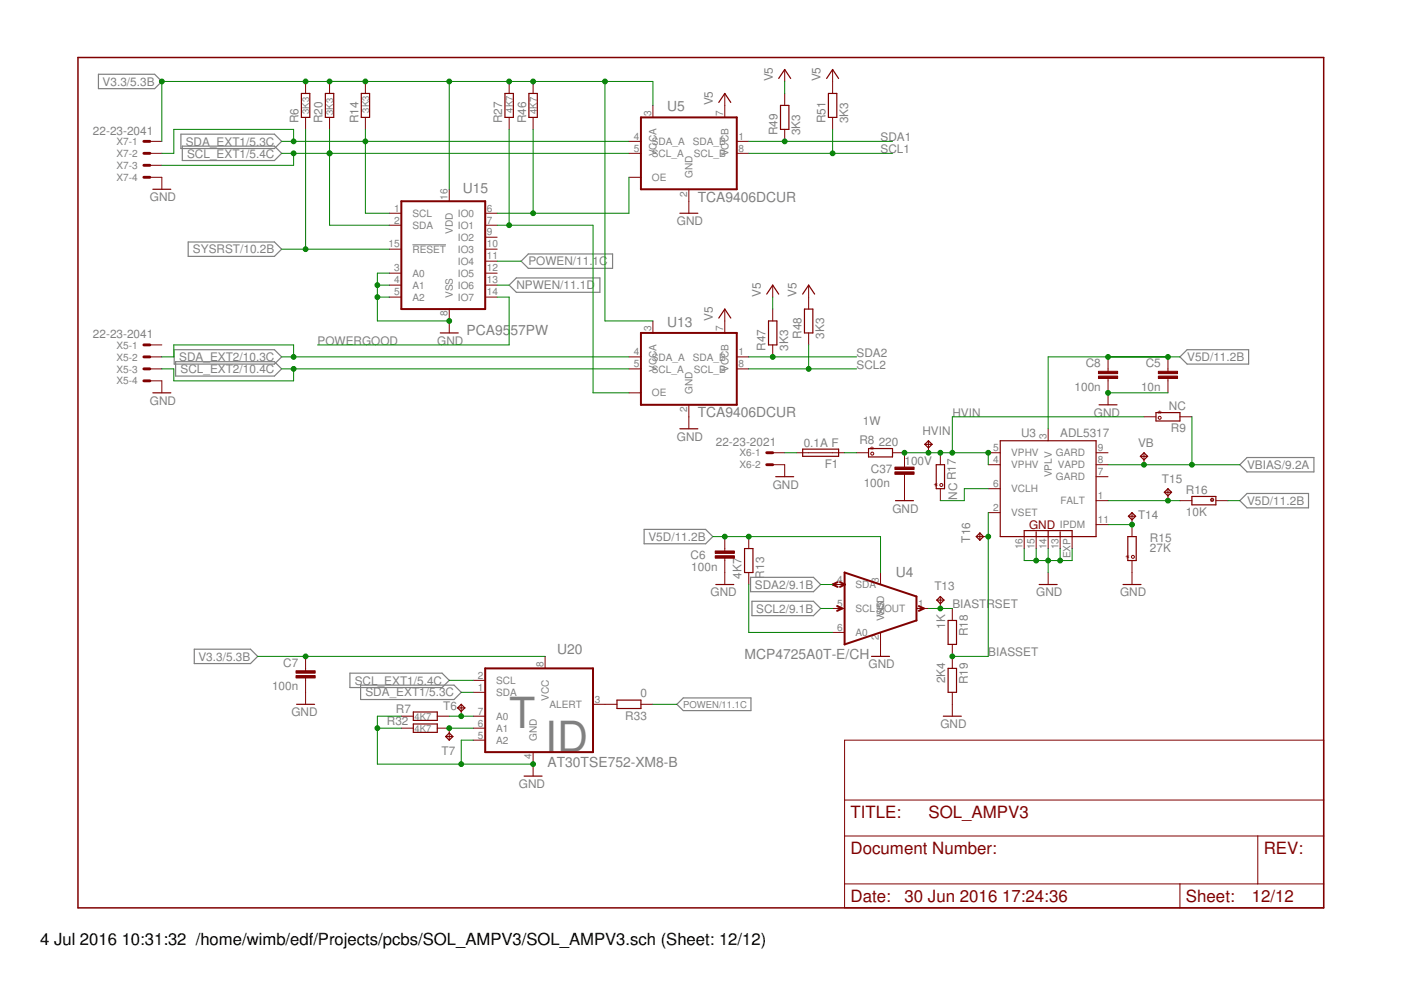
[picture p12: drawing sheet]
<svg xmlns="http://www.w3.org/2000/svg" width="297mm" height="210mm" viewBox="0 0 297 210" stroke-linecap="round" stroke-linejoin="round" font-family="sans-serif">
<path d="M87.4 51.9h7.2" fill="none" stroke="#808080" stroke-width=".21"/>
<g fill="none" stroke="#808080" stroke-width=".25">
<path d="M20.9 15.7h11.9l1.5 1.6-1.5 1.5h-11.9zM38.4 28.4h19.8l1.5 1.6-1.5 1.5h-19.8zM38.7 31h19.5l1.5 1.5-1.5 1.5h-19.5zM39.9 51.3h18.3l1.5 1.5-1.5 1.6h-18.3zM109.5 58.9h17.7v3.1h-17.7l-1.6-1.5zM112 53.8h17.9v3.1h-17.9l-1.5-1.5zM36.9 74.1h21.3l1.5 1.6-1.5 1.5h-21.3zM37.2 76.7h21l1.5 1.5-1.5 1.5h-21zM251.7 74.1h13v3.1h-13l-1.5-1.5zM262.9 98.5l1.5-1.5h14.2v3.1h-14.2zM136.6 112.2h13l1.5 1.6-1.5 1.5h-13zM262.9 106.2l1.5-1.6h13v3.1h-13z"/>
<path d="M41.2 137.6h11.9l1.5 1.6-1.5 1.5h-11.9zM159.1 122.4h13.4l1.5 1.5-1.5 1.6h-13.4zM159.4 127.5h13.1l1.5 1.5-1.5 1.5h-13.1zM74.2 142.7h19.5l1.5 1.6-1.5 1.5h-19.5zM76.5 145.3h19.8l1.5 1.5-1.5 1.5h-19.8zM143.5 149.3l1.4-1.3h14.3v2.7h-14.3z"/>
</g>
<g fill="none" stroke="#800000" stroke-width=".25">
<path d="M63.9 19.8h1.8v5.1h-1.8zM69 19.8h1.8v5.1h-1.8zM76.6 19.8h1.8v5.1h-1.8zM107.1 19.8h1.7v5.1h-1.7zM112.1 19.8h1.8v5.1h-1.8zM165.1 16.6l1.3-1.9 1.2 1.9M175.3 16.6l1.2-1.9 1.3 1.9M175.6 19.8h1.8v5.1h-1.8zM152.4 21.7l1.3-1.9 1.2 1.9M165.5 22.4h1.8v5h-1.8zM32.4 40.1h3.8M144.1 45.2h3.9"/>
<path d="M93.3 70.6h3.9M152.4 67.4l1.3-1.9 1.2 1.9M162.6 62.4l1.2-1.9 1.3 1.9M162.9 68.1h1.8v5h-1.8zM170.2 62.4l1.2-1.9 1.3 1.9M170.6 65.5h1.7v5.1h-1.7zM32.4 83.3h3.8M144.1 90.9h3.9M170.2 95.2h7.6v1.6h-7.6zM184.1 95.1h5.1v1.8h-5.1zM196.1 94.2l.7-.7 .8 .7M196.1 94.2l.7 .8 .8-.8"/>
<path d="M196.1 94.2h1.5M198.5 98.5h1.8v5.1h-1.8zM212.1 93.5h20.3v20.3h-20.3zM233 85.8h3.8M241.8 96.8l.7-.8 .8 .8M241.8 96.8l.7 .7 .8-.7M241.8 96.8h1.5M245.1 87.5h5.1v1.8h-5.1zM157.9 116.3h1.7v5.1h-1.7zM164.5 101.1h3.8M189.9 106.2h3.8M207.8 113l-.8 .8 .8 .7"/>
<path d="M207.8 113l.7 .8-.7 .7M207.8 113v1.5M217.1 113.8v-1.3h10.2v1.3M219.7 112.8v1M222.2 112.5v1.3M224.8 112.8v1M239.1 113.8h1.8v5.1h-1.8zM239.2 109.5l.8-.8 .8 .8M239.2 109.5l.8 .7 .8-.7M239.2 109.5h1.6M246.9 104.4l.7-.8 .8 .8M246.9 104.4l.7 .7 .8-.7"/>
<path d="M246.9 104.4h1.5M252.7 105.3h5.1v1.7h-5.1zM151.8 123.9h3.8M184.8 139.2h3.8M198.6 127.2l.8-.7 .7 .7M198.6 127.2l.8 .8 .7-.8M198.6 127.2h1.5M201 131.6h1.8v5h-1.8zM220.3 123.9h3.8M238.1 123.9h3.8M62.9 149.3h3.8M87.6 151h5.1v1.7h-5.1z"/>
<path d="M87.6 153.5h5.1v1.8h-5.1zM94.5 156.2l.7 .7 .8-.7M94.5 156.2l.7-.8 .8 .8M94.5 156.2h1.5M97 150.1l.8-.8 .8 .8M97 150.1l.8 .7 .8-.7M97 150.1h1.6M130.8 148.4h5.1v1.8h-5.1zM200 151.8h3.8M201 141.7h1.8v5.1h-1.8zM111.1 164.5h3.8"/>
</g>
<g fill="none" stroke="#800000" stroke-width=".21">
<path d="M64.8 17.3v2.5M69.9 17.3v2.5M77.5 17.3v2.5M107.9 17.3v2.5M113 17.3v2.5M153.7 19.8v5.1M166.4 14.7v2.6M166.4 19.8v2.6M176.5 14.7v5.1M31.8 37.6h2.5v2.5M31.8 30h2.5M31.8 32.5h2.5"/>
<path d="M31.8 35.1h2.5M64.8 24.9v2.5M69.9 24.9v2.5M77.5 24.9v2.5M107.9 24.9v2.5M113 24.9v2.5M133.3 37.6h2.6M133.3 30h2.6M133.3 32.5h2.6M138.4 22.4v2.5M156.2 30h2.5M156.2 32.5h2.5"/>
<path d="M166.4 27.4v2.6M176.5 24.9v2.5M82.5 45.2h2.6M82.5 47.8h2.6M82.5 52.8h2.6M82.5 57.9h2.6M95.2 40.1v2.6M102.9 45.2h2.5M102.9 47.8h2.5M102.9 52.8h2.5M102.9 57.9h2.5M102.9 50.3h2.5"/>
<path d="M102.9 55.4h2.5M146 40.1v5.1M31.8 75.7h2.5M31.8 78.2h2.5M31.8 73.1h2.5M82.5 60.5h2.6M82.5 63h2.6M95.2 65.5v5.1M102.9 60.5h2.5M102.9 63h2.5M133.3 75.7h2.6M133.3 78.2h2.6"/>
<path d="M138.4 68.1v2.5M153.7 65.5v5.1M156.2 75.7h2.5M156.2 78.2h2.5M163.8 60.5v2.5M163.8 65.5v2.6M163.8 73.1v2.6M171.4 60.5v5M171.4 70.6v2.5M234.9 75.7v3M247.6 75.7v3M31.8 80.8h2.5v2.5"/>
<path d="M133.3 83.3h2.6M146 85.8v5.1M163.8 96h2.6M163.8 98.5h2.6v2.6M168.9 96h10.2M181.6 96h2.5M189.2 96h2.6v3M196.8 93.5v2.5M199.4 96v2.5M209.5 96h2.6M209.5 98.5h2.6M222.2 90.9v2.6"/>
<path d="M232.4 96h2.5M232.4 98.5h2.5M234.9 80.2v5.6M242.5 96v2.5M242.5 88.4h2.6M247.6 80.2v3.1M250.2 88.4h2.5M153.7 113.8v3M153.7 118.3v5.6M158.7 113.8v2.5M191.8 100.6v5.6M199.4 103.6v2.6"/>
<path d="M207 113.8h2.5M209.5 103.6h2.6M209.5 108.7h2.6M217.1 113.8v2.5M219.7 113.8v2.5M222.2 113.8v2.5M224.8 113.8v2.5M227.3 113.8v2.5M232.4 106.2h2.5M232.4 101.1h2.5M232.4 111.2h2.5M240 108.7v5.1"/>
<path d="M240 118.9v5M247.6 103.6v2.6M250.2 106.2h2.5M257.8 106.2h2.5M64.8 139.2v3M115.6 139.2v2.5M158.7 121.4v2.5M176.5 134.1h2.6M176.5 129h2.6M176.5 123.9h2.6M186.7 121.4v2.5M186.7 134.1v5.1"/>
<path d="M194.3 129h2.5M199.4 126.5v2.5M201.9 129v2.6M201.9 136.6v5.1M222.2 121.4v2.5M64.8 143.7v5.6M85.1 151.8h2.5M85.1 154.4h2.5M92.7 151.8h2.5M92.7 154.4h2.5v2.5M97.8 149.3v2.5M100.3 144.3h2.6"/>
<path d="M100.3 146.8h2.6M100.3 151.8h2.6M100.3 154.4h2.6M100.3 156.9h2.6M113 159.5v5M125.7 149.3h5.1M135.9 149.3h2.5M179.1 156.9h101.5v35.6h-101.5zM201.9 146.8v5M179.1 177.2h101.5M179.1 169.6h101.5M266.7 177.2v10.2"/>
<path d="M179.1 187.4h101.5M250.2 187.4v5.1"/>
<circle cx="184.9" cy="96.2" r=".32"/>
<circle cx="245.9" cy="88.6" r=".32"/>
<circle cx="199.6" cy="102.8" r=".32"/>
<circle cx="240.2" cy="118.1" r=".32"/>
<circle cx="257" cy="106" r=".32"/>
</g>
<path d="M30.5 30h1.3M30.5 32.5h1.3M30.5 35.1h1.3M30.5 37.6h1.3M30.5 73.1h1.3M30.5 75.7h1.3M30.5 78.2h1.3M30.5 80.8h1.3M162.6 96h1.2M162.6 98.5h1.2" fill="none" stroke="#800000" stroke-width=".61"/>
<g fill="#800000" stroke="#800000" stroke-width=".21">
<path d="M189.7 100.1h4.1v.5h-4.1z"/>
<path d="M189.7 99h4.1v.5h-4.1z"/>
<path d="M245.6 79.7h4.1v.5h-4.1z"/>
<path d="M245.6 78.7h4.1v.5h-4.1z"/>
<path d="M151.6 117.8h4.1v.5h-4.1z"/>
<path d="M151.6 116.8h4.1v.5h-4.1z"/>
<path d="M62.8 143.2h4v.5h-4z"/>
<path d="M62.8 142.2h4v.5h-4z"/>
<path d="M232.9 79.7h4.1v.5h-4.1z"/>
<path d="M232.9 78.7h4.1v.5h-4.1z"/>
</g>
<path d="M135.9 24.9h20.3v15.2h-20.3zM85.1 42.7h17.8v22.8h-17.8zM135.9 70.6h20.3v15.2h-20.3zM177.5 128.5l1.1 .5-1.1 .5M177.6 123.4l-1.1 .5 1.1 .5M178.1 123.4l1 .5-1 .5M179.1 121.4l15.2 5.1v5.1l-15.2 5zM194.8 128.5l1.1 .5-1.1 .5M102.9 141.7h22.8v17.8h-22.8z" fill="none" stroke="#800000" stroke-width=".42"/>
<path d="M16.5 12.2h264.1v180.3h-264.1z" fill="none" stroke="#800000" stroke-width=".32"/>
<g fill="none" stroke="#008000" stroke-width=".21">
<path d="M95.2 17.3v22.8M128.3 17.3v50.8h10.1M166.4 17.3v2.5M59.7 30h73.6M59.7 32.5h73.6M62.3 30v-2.6h-25.4v5.1h-2.6M62.3 32.5v2.6h-28M64.8 27.4v25.4M69.9 27.4v20.4h12.6M77.5 27.4v17.8h5M107.9 27.4v20.4M113 27.4v17.8"/>
<path d="M133.3 37.6v7.6h-27.9M138.4 22.4v-5.1h-104.1v12.7M158.7 30h30.5M158.7 32.5h30.5M176.5 27.4v5.1M59.7 52.8h22.8M82.5 57.9h-2.5v10.2h15.2M105.4 47.8h20.3v35.5h7.6M105.4 55.4h5.1M34.3 75.7h2.6v-2.6h25.4v2.6M34.3 78.2h2.6v2.6h25.4v-2.6M59.7 75.7h73.6"/>
<path d="M59.7 78.2h73.6M80 60.5h2.5M80 63h2.5M105.4 60.5h2.5M105.4 63h2.5v10.1h-40.6M158.7 75.7h22.9M158.7 78.2h22.9M163.8 63v2.5M171.4 73.1v5.1M250.2 75.7h-28v15.2M166.4 96h2.5M179.1 96h2.5"/>
<path d="M191.8 96h17.7v2.5M234.9 83.3h12.7M234.9 98.5h28M242.5 88.4h-40.6v7.6M252.7 88.4v10.1M151.1 113.8h35.6v7.6M209.5 103.6h-5.1v2.6h-5M209.5 108.7v30.5h-7.6M217.1 116.3v2.6h10.2v-2.6M219.7 116.3v2.6M222.2 116.3v5.1M224.8 116.3v2.6"/>
<path d="M234.9 106.2h15.3M234.9 111.2h5.1M260.3 106.2h2.6M54.6 139.2h61M158.7 123.9v10.2h17.8M174 129h2.5M174 123.9h2.5M196.8 129h5.1M80 154.4h5.1M85.1 151.8h-5.1v10.2h33M95.2 151.8h5.1M95.2 154.4h5.1"/>
<path d="M95.2 144.3h5.1M97.8 146.8h2.5M100.3 156.9h-2.5v5.1M138.4 149.3h5.1"/>
</g>
<g fill="#008000" stroke="#008000" stroke-width=".21">
<circle cx="222.2" cy="118.9" r=".51"/>
<circle cx="224.8" cy="118.9" r=".51"/>
<circle cx="219.7" cy="118.9" r=".51"/>
<circle cx="234.9" cy="83.3" r=".51"/>
<circle cx="113" cy="162" r=".51"/>
<circle cx="80" cy="154.4" r=".51"/>
<circle cx="97.8" cy="162" r=".51"/>
<circle cx="80" cy="63" r=".51"/>
<circle cx="80" cy="60.5" r=".51"/>
<circle cx="95.2" cy="68.1" r=".51"/>
<circle cx="153.7" cy="113.8" r=".51"/>
<circle cx="158.7" cy="113.8" r=".51"/>
<circle cx="247.6" cy="75.7" r=".51"/>
<circle cx="234.9" cy="75.7" r=".51"/>
<circle cx="209.5" cy="96" r=".51"/>
<circle cx="191.8" cy="96" r=".51"/>
<circle cx="196.8" cy="96" r=".51"/>
<circle cx="201.9" cy="96" r=".51"/>
<circle cx="199.4" cy="96" r=".51"/>
<circle cx="242.5" cy="98.5" r=".51"/>
<circle cx="252.7" cy="98.5" r=".51"/>
<circle cx="199.4" cy="129" r=".51"/>
<circle cx="240" cy="111.2" r=".51"/>
<circle cx="247.6" cy="106.2" r=".51"/>
<circle cx="201.9" cy="139.2" r=".51"/>
<circle cx="209.5" cy="113.8" r=".51"/>
<circle cx="64.8" cy="139.2" r=".51"/>
<circle cx="77.5" cy="17.3" r=".51"/>
<circle cx="69.9" cy="17.3" r=".51"/>
<circle cx="128.3" cy="17.3" r=".51"/>
<circle cx="107.9" cy="17.3" r=".51"/>
<circle cx="113" cy="17.3" r=".51"/>
<circle cx="95.2" cy="17.3" r=".51"/>
<circle cx="34.3" cy="17.3" r=".51"/>
<circle cx="64.8" cy="17.3" r=".51"/>
<circle cx="77.5" cy="30" r=".51"/>
<circle cx="62.3" cy="30" r=".51"/>
<circle cx="69.9" cy="32.5" r=".51"/>
<circle cx="62.3" cy="32.5" r=".51"/>
<circle cx="64.8" cy="52.8" r=".51"/>
<circle cx="113" cy="45.2" r=".51"/>
<circle cx="107.9" cy="47.8" r=".51"/>
<circle cx="166.4" cy="30" r=".51"/>
<circle cx="176.5" cy="32.5" r=".51"/>
<circle cx="163.8" cy="75.7" r=".51"/>
<circle cx="171.4" cy="78.2" r=".51"/>
<circle cx="62.3" cy="75.7" r=".51"/>
<circle cx="62.3" cy="78.2" r=".51"/>
<circle cx="97.8" cy="151.8" r=".51"/>
<circle cx="95.2" cy="154.4" r=".51"/>
</g>
<g font-size="9.1" fill="#808080">
<text x="108" y="154.4">T</text>
<text x="115.6" y="159.5">ID</text>
</g>
<g font-size="3.6" fill="#800000">
<text x="180.3" y="173.4">TITLE:</text>
<text x="196.8" y="173.4">SOL_AMPV3</text>
<text x="180.3" y="181.1">Document Number:</text>
<text x="267.9" y="181.1">REV:</text>
<text x="180.3" y="191.2">Date:</text>
<text x="191.8" y="191.2">30 Jun 2016</text>
<text x="212.5" y="191.2">17:24:36</text>
<text x="251.4" y="191.2">Sheet:</text>
<text x="265.4" y="191.2">12/12</text>
</g>
<g font-size="3.5">
<text x="8.5" y="200.4">4 Jul 2016</text>
<text x="25.8" y="200.4">10:31:32 /home/wimb/edf/Projects/pcbs/SOL_AMPV3/SOL_AMPV3.sch (Sheet: 12/12)</text>
</g>
<g font-size="2.9" fill="#808080">
<text x="141.5" y="23.5">U5</text>
<text x="98.2" y="41">U15</text>
<text x="147.9" y="42.8">TCA9406DCUR</text>
<text x="98.9" y="71">PCA95</text>
<text x="108.3" y="71">57PW</text>
<text x="141.5" y="69.2">U13</text>
<text x="147.9" y="88.5">TCA9406DCUR</text>
<text x="189.9" y="122.4">U4</text>
<text x="118.2" y="138.6">U20</text>
<text x="157.9" y="139.8">MCP4725A0T-E/CH</text>
<text x="116.1" y="162.6">AT30TSE752-XM8-B</text>
</g>
<g font-size="2.5" fill="#808080">
<text x="163.8" y="17.3" transform="rotate(-90 163.8 17.3)">V5</text>
<text x="174" y="17.3" transform="rotate(-90 174 17.3)">V5</text>
<text x="21.8" y="18.2">V3.3/5.3B</text>
<text x="151.1" y="22.4" transform="rotate(-90 151.1 22.4)">V5</text>
<text x="19.7" y="28.6">22-23-2041</text>
<text x="63.3" y="26.2" transform="rotate(-90 63.3 26.2)">R6</text>
<text x="68.4" y="26.2" transform="rotate(-90 68.4 26.2)">R20</text>
<text x="76" y="26.2" transform="rotate(-90 76 26.2)">R14</text>
<text x="106.5" y="26.2" transform="rotate(-90 106.5 26.2)">R27</text>
<text x="111.5" y="26.2" transform="rotate(-90 111.5 26.2)">R46</text>
<text x="164.9" y="28.7" transform="rotate(-90 164.9 28.7)">R49</text>
<text x="169.7" y="28.7" transform="rotate(-90 169.7 28.7)">3K3</text>
<text x="175" y="26.2" transform="rotate(-90 175 26.2)">R51</text>
<text x="179.8" y="26.2" transform="rotate(-90 179.8 26.2)">3K3</text>
<text x="186.7" y="30">SDA1</text>
<text x="39.4" y="30.9">SDA_EXT1/5.3C</text>
<text x="39.7" y="33.4">SCL_EXT1/5.4C</text>
<text x="186.7" y="32.5">SCL1</text>
<text x="31.8" y="42.7">GND</text>
<text x="143.5" y="47.7">GND</text>
<text x="40.9" y="53.7">SYSRST/10.2B</text>
<text x="112" y="56.3">POWEN/11.1C</text>
<text x="109.5" y="61.3">NPWEN/11.1D</text>
<text x="161.3" y="63" transform="rotate(-90 161.3 63)">V5</text>
<text x="168.9" y="63" transform="rotate(-90 168.9 63)">V5</text>
<text x="19.7" y="71.7">22-23-2041</text>
<text x="151.1" y="68.1" transform="rotate(-90 151.1 68.1)">V5</text>
<text x="169.9" y="71.9" transform="rotate(-90 169.9 71.9)">R48</text>
<text x="174.7" y="71.9" transform="rotate(-90 174.7 71.9)">3K3</text>
<text x="38" y="76.6">SDA_EXT2/10.3C</text>
<text x="67.3" y="73.1">POWERGOOD</text>
<text x="92.7" y="73.1">GND</text>
<text x="162.3" y="74.4" transform="rotate(-90 162.3 74.4)">R47</text>
<text x="167.1" y="74.4" transform="rotate(-90 167.1 74.4)">3K3</text>
<text x="181.6" y="75.7">SDA2</text>
<text x="230.2" y="77.8">C8</text>
<text x="242.9" y="77.8">C5</text>
<text x="251.7" y="76.6">V5D/11.2B</text>
<text x="38.3" y="79.1">SCL_EXT2/10.4C</text>
<text x="181.6" y="78.2">SCL2</text>
<text x="227.8" y="82.9">100n</text>
<text x="241.9" y="82.9">10n</text>
<text x="31.8" y="85.8">GND</text>
<text x="201.9" y="88.4">HVIN</text>
<text x="231.9" y="88.4">GND</text>
<text x="247.8" y="86.9">NC</text>
<text x="143.5" y="93.5">GND</text>
<text x="151.8" y="94.6">22-23-2021</text>
<text x="170.4" y="94.9">0.1A F</text>
<text x="182.2" y="94.2">R8</text>
<text x="182.9" y="90.2">1W</text>
<text x="186.3" y="94.5">220</text>
<text x="195.6" y="92.2">HVIN</text>
<text x="216.5" y="92.7">U3</text>
<text x="224.8" y="92.7">ADL5317</text>
<text x="241.3" y="94.7">VB</text>
<text x="248.2" y="91.7">R9</text>
<text x="174.9" y="99.2">F1</text>
<text x="184.6" y="100.2">C37</text>
<text x="191.8" y="98.5">100V</text>
<text x="264.4" y="99.4">VBIAS/9.2A</text>
<text x="163.8" y="103.6">GND</text>
<text x="183.1" y="103.2">100n</text>
<text x="202.9" y="105.9" transform="rotate(-90 202.9 105.9)">NC R17</text>
<text x="246.4" y="102.3">T15</text>
<text x="251.4" y="104.7">R16</text>
<text x="264.4" y="107">V5D/11.2B</text>
<text x="189.2" y="108.7">GND</text>
<text x="241.3" y="110">T14</text>
<text x="251.4" y="109.5">10K</text>
<text x="137.5" y="114.7">V5D/11.2B</text>
<text x="146.4" y="118.5">C6</text>
<text x="205.7" y="115" transform="rotate(-90 205.7 115)">T16</text>
<text x="243.8" y="117.1">27K</text>
<text x="243.8" y="114.8">R15</text>
<text x="146.6" y="121">100n</text>
<text x="157.2" y="122.7" transform="rotate(-90 157.2 122.7)">4K7</text>
<text x="160.1" y="124.8">SDA2/9.1B</text>
<text x="162" y="122.7" transform="rotate(-90 162 122.7)">R13</text>
<text x="198.1" y="125.2">T13</text>
<text x="150.7" y="126.5">GND</text>
<text x="160.3" y="129.9">SCL2/9.1B</text>
<text x="201.9" y="129">BIASTRSET</text>
<text x="219.7" y="126.5">GND</text>
<text x="237.5" y="126.5">GND</text>
<text x="200.4" y="133.3" transform="rotate(-90 200.4 133.3)">1K</text>
<text x="205.2" y="134.9" transform="rotate(-90 205.2 134.9)">R18</text>
<text x="42.1" y="140.1">V3.3/5.3B</text>
<text x="60.1" y="141.3">C7</text>
<text x="184.1" y="141.7">GND</text>
<text x="209.5" y="139.2">BIASSET</text>
<text x="57.7" y="146.4">100n</text>
<text x="75.2" y="145.1">SCL_EXT1/5.4C</text>
<text x="77.5" y="147.7">SDA_EXT1/5.3C</text>
<text x="135.8" y="147.8">0</text>
<text x="200.4" y="144.9" transform="rotate(-90 200.4 144.9)">2K4</text>
<text x="205.2" y="145" transform="rotate(-90 205.2 145)">R19</text>
<text x="61.8" y="151.9">GND</text>
<text x="82" y="153.7">R32</text>
<text x="83.9" y="151.1">R7</text>
<text x="94" y="150.6">T6</text>
<text x="132.6" y="152.6">R33</text>
<text x="199.4" y="154.4">GND</text>
<text x="93.6" y="160">T7</text>
<text x="110" y="167.1">GND</text>
</g>
<g font-size="2.5" fill="#800000">
<text x="245.4" y="88.9">*</text>
<text x="184.4" y="96.5">*</text>
<text x="199.9" y="103.3" transform="rotate(-90 199.9 103.3)">*</text>
<text x="256.5" y="107.4">*</text>
<text x="218.2" y="112.2">GND</text>
<text x="240.5" y="118.6" transform="rotate(-90 240.5 118.6)">*</text>
</g>
<g font-size="2.1" fill="#808080">
<text x="134.3" y="29.6">4</text>
<text x="138.1" y="24.5" transform="rotate(-90 138.1 24.5)">3</text>
<text x="153.3" y="24.5" transform="rotate(-90 153.3 24.5)">7</text>
<text x="156.6" y="29.6">1</text>
<text x="24.7" y="30.7">X7-1</text>
<text x="24.7" y="33.3">X7-2</text>
<text x="24.7" y="35.8">X7-3</text>
<text x="134.3" y="32.2">5</text>
<text x="138.2" y="30.7">SDA_A</text>
<text x="138.2" y="33.3">SCL_A</text>
<text x="139.2" y="33.2" transform="rotate(-90 139.2 33.2)">VCCA</text>
<text x="146.9" y="30.7">SDA_B</text>
<text x="147.1" y="33.3">SCL_B</text>
<text x="154.4" y="33.2" transform="rotate(-90 154.4 33.2)">VCCB</text>
<text x="156.6" y="32.2">8</text>
<text x="24.7" y="38.4">X7-4</text>
<text x="138.2" y="38.4">OE</text>
<text x="145.7" y="41.7" transform="rotate(-90 145.7 41.7)">2</text>
<text x="146.8" y="37.8" transform="rotate(-90 146.8 37.8)">GND</text>
<text x="83.6" y="44.9">1</text>
<text x="83.6" y="47.4">2</text>
<text x="87.4" y="46">SCL</text>
<text x="94.9" y="42.3" transform="rotate(-90 94.9 42.3)">16</text>
<text x="97.1" y="46">IO0</text>
<text x="103.2" y="44.9">6</text>
<text x="103.2" y="47.4">7</text>
<text x="82.4" y="52.5">15</text>
<text x="87.4" y="48.5">SDA</text>
<text x="87.4" y="53.6">RESET</text>
<text x="96" y="49.5" transform="rotate(-90 96 49.5)">VDD</text>
<text x="97.1" y="48.5">IO1</text>
<text x="97.1" y="51">IO2</text>
<text x="97.1" y="53.6">IO3</text>
<text x="103.2" y="49.9">9</text>
<text x="103.2" y="52.5">10</text>
<text x="83.6" y="57.5">3</text>
<text x="87.4" y="58.7">A0</text>
<text x="97.1" y="56.1">IO4</text>
<text x="97.1" y="58.7">IO5</text>
<text x="103.2" y="55">11</text>
<text x="103.2" y="57.5">12</text>
<text x="83.6" y="60.1">4</text>
<text x="83.6" y="62.6">5</text>
<text x="87.4" y="61.2">A1</text>
<text x="87.4" y="63.7">A2</text>
<text x="96" y="63.2" transform="rotate(-90 96 63.2)">VSS</text>
<text x="97.1" y="61.2">IO6</text>
<text x="97.1" y="63.7">IO7</text>
<text x="103.2" y="60.1">13</text>
<text x="103.2" y="62.6">14</text>
<text x="94.9" y="67.1" transform="rotate(-90 94.9 67.1)">8</text>
<text x="138.1" y="70.2" transform="rotate(-90 138.1 70.2)">3</text>
<text x="153.3" y="70.2" transform="rotate(-90 153.3 70.2)">7</text>
<text x="24.7" y="73.9">X5-1</text>
<text x="24.7" y="76.4">X5-2</text>
<text x="134.3" y="75.3">4</text>
<text x="134.3" y="77.9">5</text>
<text x="138.2" y="76.4">SDA_A</text>
<text x="146.9" y="76.4">SDA_B</text>
<text x="156.6" y="75.3">1</text>
<text x="156.6" y="77.9">8</text>
<text x="24.7" y="79">X5-3</text>
<text x="24.7" y="81.5">X5-4</text>
<text x="138.2" y="79">SCL_A</text>
<text x="139.2" y="78.9" transform="rotate(-90 139.2 78.9)">VCCA</text>
<text x="146.8" y="83.5" transform="rotate(-90 146.8 83.5)">GND</text>
<text x="147.1" y="79">SCL_B</text>
<text x="154.4" y="78.9" transform="rotate(-90 154.4 78.9)">VCCB</text>
<text x="138.2" y="84.1">OE</text>
<text x="145.7" y="87.4" transform="rotate(-90 145.7 87.4)">2</text>
<text x="210.5" y="95.6">5</text>
<text x="221.9" y="93.1" transform="rotate(-90 221.9 93.1)">3</text>
<text x="232.7" y="95.6">9</text>
<text x="156.8" y="96.8">X6-1</text>
<text x="156.8" y="99.3">X6-2</text>
<text x="210.5" y="98.2">4</text>
<text x="214.4" y="99.3">VPHV</text>
<text x="214.4" y="96.8">VPHV</text>
<text x="223" y="101.2" transform="rotate(-90 223 101.2)">VPLV</text>
<text x="223.9" y="101.8">GARD</text>
<text x="223.9" y="96.8">GARD</text>
<text x="224.3" y="99.3">VAPD</text>
<text x="232.7" y="100.7">7</text>
<text x="232.7" y="98.2">8</text>
<text x="210.5" y="103.3">6</text>
<text x="214.4" y="104.4">VCLH</text>
<text x="224.8" y="106.9">FALT</text>
<text x="232.7" y="105.8">1</text>
<text x="210.5" y="108.3">2</text>
<text x="214.4" y="109.5">VSET</text>
<text x="224.7" y="112">IPDM</text>
<text x="232.7" y="110.9">11</text>
<text x="216.8" y="116.5" transform="rotate(-90 216.8 116.5)">16</text>
<text x="219.3" y="116.5" transform="rotate(-90 219.3 116.5)">15</text>
<text x="221.9" y="116.5" transform="rotate(-90 221.9 116.5)">14</text>
<text x="224.4" y="116.5" transform="rotate(-90 224.4 116.5)">13</text>
<text x="227" y="118.4" transform="rotate(-90 227 118.4)">EXP</text>
<text x="177.5" y="123.6">4</text>
<text x="181.4" y="124.7">SDA</text>
<text x="186.3" y="123.6" transform="rotate(-90 186.3 123.6)">3</text>
<text x="177.5" y="128.7">5</text>
<text x="181.4" y="129.8">SCL</text>
<text x="187.4" y="129.8">OUT</text>
<text x="187.4" y="131.7" transform="rotate(-90 187.4 131.7)">VVDD</text>
<text x="187.4" y="130.3" transform="rotate(-90 187.4 130.3)">SS</text>
<text x="194.7" y="128.7">1</text>
<text x="177.5" y="133.7">6</text>
<text x="181.4" y="134.8">A0</text>
<text x="186.3" y="135.6" transform="rotate(-90 186.3 135.6)">2</text>
<text x="101.3" y="143.9">2</text>
<text x="115.2" y="141.3" transform="rotate(-90 115.2 141.3)">8</text>
<text x="101.3" y="146.4">1</text>
<text x="105.2" y="145">SCL</text>
<text x="105.2" y="147.5">SDA</text>
<text x="116.3" y="148.5" transform="rotate(-90 116.3 148.5)">VCC</text>
<text x="126.1" y="149">3</text>
<text x="101.3" y="151.5">7</text>
<text x="101.3" y="154">6</text>
<text x="105.2" y="152.6">A0</text>
<text x="105.2" y="155.2">A1</text>
<text x="116.5" y="150.1">ALERT</text>
<text x="101.3" y="156.6">5</text>
<text x="105.2" y="157.7">A2</text>
<text x="112.7" y="161" transform="rotate(-90 112.7 161)">4</text>
<text x="113.8" y="157.1" transform="rotate(-90 113.8 157.1)">GND</text>
</g>
<g font-size="2" fill="#808080">
<text x="78.2" y="23.9" transform="rotate(-90 78.2 23.9)">3K3</text>
<text x="108.7" y="23.9" transform="rotate(-90 108.7 23.9)">4K7</text>
<text x="65.5" y="24.1" transform="rotate(-90 65.5 24.1)">3K3</text>
<text x="70.6" y="24.4" transform="rotate(-90 70.6 24.4)">3K3</text>
<text x="113.8" y="24.1" transform="rotate(-90 113.8 24.1)">4K7</text>
<text x="87.9" y="152.6">4K7</text>
<text x="87.9" y="155.2">4K7</text>
<text x="144.9" y="150">POWEN/11.1C</text>
</g>
</svg>
